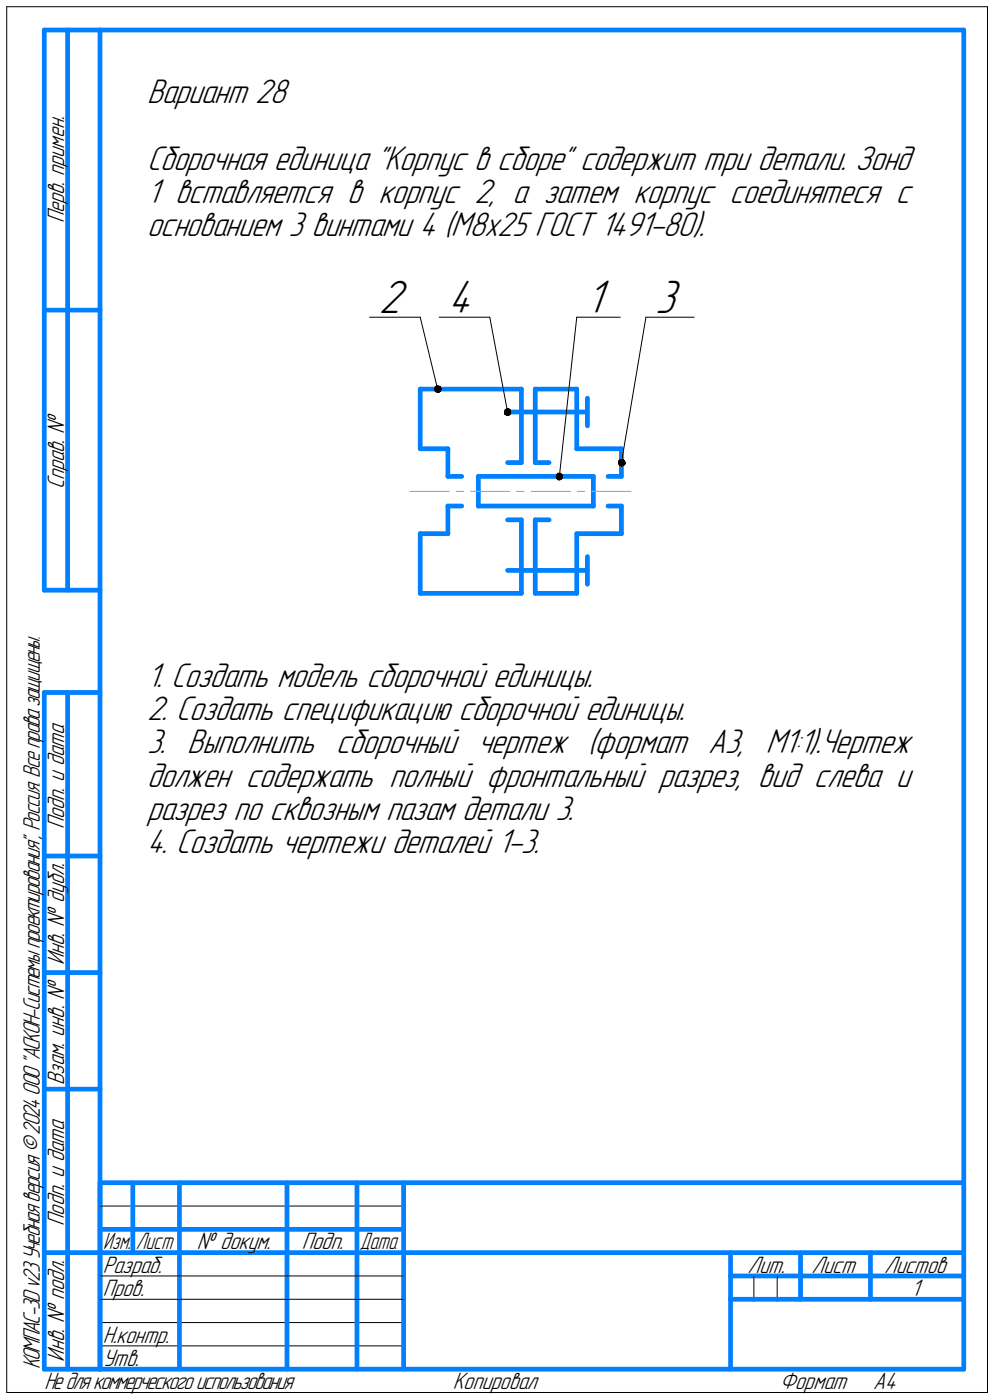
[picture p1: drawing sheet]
<svg xmlns="http://www.w3.org/2000/svg" width="213mm" height="300mm" viewBox="0 0 213 300" stroke-linecap="round" stroke-linejoin="round" font-family="sans-serif">
<g fill="none" stroke="#000" stroke-width=".21">
<path d="M1.4 1.4h210.1zM1.4 1.4v297zM211.5 1.4v297zM79.2 68h10.8zM90 68l3.7 15.4zM94.1 68h10.8zM104.9 68l3.8 20.3zM123.5 68l-3.7 34.1zM123.5 68h9.3zM138.3 68l-5.2 31.1zM138.3 68h10.4zM21.4 258.5h65z"/>
<path d="M21.4 273.5h17zM21.4 278.5h17zM38.4 273.5h23.1zM38.4 278.5h23.1zM61.5 273.5h15zM61.5 278.5h15zM76.5 273.5h9.9zM76.5 278.5h9.9zM161.5 273.5v5zM166.5 273.5v5zM1.4 298.4h210.1zM21.4 283.5h65z"/>
<path d="M21.4 288.5h65z"/>
</g>
<g fill="none" stroke="#0080ff" stroke-width="1">
<path d="M9.5 6.4v120.1zM9.5 6.4h11.9zM14.5 6.4v120.1zM21.4 6.4h185zM21.4 6.4v287.1zM206.4 6.4v287.1zM9.5 66.5h11.9zM90 96.2h5.9zM90 83.4v12.8zM90 83.4h21.7zM95.9 96.2v5.9zM108.7 99.1h3z"/>
<path d="M108.7 88.3h17.1zM111.7 83.4v15.7zM114.6 99.1h3zM114.6 83.4v15.7zM114.6 83.4h8.9zM123.5 83.4v12.8zM123.5 96.2h9.6zM125.8 85.3v6zM133.1 96.2v5.9zM90 114.4h5.9zM90 114.4v12.8zM95.9 108.5h3z"/>
<path d="M95.9 108.5v5.9zM95.9 102.1h3zM102.4 108.5h24.7zM102.4 105.3v3.2zM102.4 102.1h24.7zM102.4 102.1v3.2zM108.7 111.4h3zM111.7 111.4v15.8zM114.6 111.4h3zM114.6 111.4v15.8zM123.5 114.4v12.8zM123.5 114.4h9.6z"/>
<path d="M125.8 119.3v5.9zM127.1 105.3v3.2zM127.1 102.1v3.2zM130.2 108.5h2.9zM130.2 102.1h2.9zM133.1 108.5v5.9zM9.5 126.5h11.9zM90 127.2h21.7zM108.7 122.3h17.1zM114.6 127.2h8.9zM9.5 148.4v145.1zM9.5 148.4h11.9z"/>
<path d="M14.5 148.4v145.1zM9.5 183.5h11.9zM9.5 208.4h11.9zM9.5 233.4h11.9zM21.4 253.5h185zM21.4 253.5v40zM28.4 253.5v15zM38.4 253.5v25zM61.5 253.5v25zM76.5 253.5v25zM86.4 253.5v40zM9.5 268.5h11.9z"/>
<path d="M21.4 263.5h7zM21.4 268.5h7zM28.4 263.5h10zM28.4 268.5h10zM38.4 278.5v15zM38.4 263.5h23.1zM38.4 268.5h23.1zM61.5 278.5v15zM61.5 263.5h15zM61.5 268.5h15zM76.5 278.5v15zM76.5 263.5h9.9z"/>
<path d="M76.5 268.5h9.9zM86.4 268.5h120zM156.5 268.5v25zM156.5 273.5h14.9zM156.5 278.5h5zM161.5 278.5h5zM166.5 278.5h4.9zM171.4 268.5v10zM171.4 273.5h35zM171.4 278.5h15zM186.4 268.5v10zM186.4 278.5h20z"/>
<path d="M9.5 293.5h11.9zM21.4 293.5h185z"/>
</g>
<path d="M87.8 105.3h8.4zM97.7 105.3h1.6zM100.8 105.3h8.3zM110.7 105.3h1.6zM113.8 105.3h8.4zM123.6 105.3h1.6zM126.7 105.3h8.4z" fill="none" stroke="#ff8000" stroke-width=".21"/>
<g fill="#fff" stroke="#fff" stroke-width=".21">
<path d="M125.5 59.3h5.4zM125.5 59.4h5.4zM125.5 59.4h5.4zM125.5 59.5h5.4zM125.5 59.6h5.4zM125.5 59.7h5.4zM125.5 59.8h5.4zM125.5 59.9h5.4zM125.5 59.9h5.4zM125.5 60h5.4zM125.5 60.1h5.4zM125.5 60.2h5.4zM125.5 60.3h5.4zM125.5 60.4h5.4zM125.5 60.5h5.4zM125.5 60.5h5.4zM125.5 60.6h5.4zM125.5 60.7h5.4zM125.5 60.8h5.4zM125.5 60.9h5.4zM125.5 61h5.4zM125.5 61h5.4zM125.5 61.1h5.4zM125.5 61.2h5.4zM125.5 61.3h5.4zM125.5 61.4h5.4zM125.5 61.5h5.4zM125.5 61.6h5.4zM125.5 61.6h5.4zM125.5 61.7h5.4zM125.5 61.8h5.4zM125.5 61.9h5.4zM125.5 62h5.4zM125.5 62.1h5.4zM125.5 62.1h5.4zM125.5 62.2h5.4zM125.5 62.3h5.4zM125.5 62.4h5.4zM125.5 62.5h5.4zM125.5 62.6h5.4zM125.5 62.7h5.4zM125.5 62.7h5.4zM125.5 62.8h5.4zM125.5 62.9h5.4zM125.5 63h5.4zM125.5 63.1h5.4zM125.5 63.2h5.4zM125.5 63.2h5.4zM125.5 63.3h5.4zM125.5 63.4h5.4zM125.5 63.5h5.4zM125.5 63.6h5.4zM125.5 63.7h5.4zM125.5 63.8h5.4zM125.5 63.8h5.4zM125.5 63.9h5.4zM125.5 64h5.4zM125.5 64.1h5.4zM125.5 64.2h5.4zM125.5 64.3h5.4zM125.5 64.3h5.4zM125.5 64.4h5.4zM125.5 64.5h5.4zM125.5 64.6h5.4zM125.5 64.7h5.4zM125.5 64.8h5.4zM125.5 64.9h5.4zM125.5 64.9h5.4zM125.5 65h5.4zM125.5 65.1h5.4zM125.5 65.2h5.4zM125.5 65.3h5.4zM125.5 65.4h5.4zM125.5 65.4h5.4zM125.5 65.5h5.4zM125.5 65.6h5.4zM125.5 65.7h5.4zM125.5 65.8h5.4zM125.5 65.9h5.4zM125.5 66h5.4zM125.5 66h5.4zM125.5 66.1h5.4zM125.5 66.2h5.4zM125.5 66.3h5.4zM125.5 66.4h5.4zM125.5 66.5h5.4zM125.5 66.5h5.4zM125.5 66.6h5.4zM125.5 66.7h5.4zM125.5 66.8h5.4zM125.5 66.9h5.4zM125.5 67h5.4zM125.5 67.1h5.4zM125.5 67.1h5.4zM125.5 67.2h5.4zM125.5 67.3h5.4zM125.5 67.4h5.4zM125.5 67.5h5.4zM125.5 67.6h5.4zM125.5 67.6h5.4zM125.5 67.7h5.4zM125.5 67.8h5.4zM125.5 67.9h5.4zM125.5 68h5.4zM125.5 68.1h5.4zM125.5 68.2h5.4zM125.5 68.2h5.4zM125.5 68.3h5.4zM125.5 68.4h5.4zM125.5 68.5h5.4zM125.5 68.6h5.4zM125.5 68.7h5.4zM125.5 68.7h5.4zM125.5 68.8h5.4zM125.5 68.9h5.4zM125.5 69h5.4z"/>
<path d="M81.1 59.3h7zM81.1 59.4h7zM81.1 59.4h7zM81.1 59.5h7zM81.1 59.6h7zM81.1 59.7h7zM81.1 59.8h7zM81.1 59.9h7zM81.1 59.9h7zM81.1 60h7zM81.1 60.1h7zM81.1 60.2h7zM81.1 60.3h7zM81.1 60.4h7zM81.1 60.5h7zM81.1 60.5h7zM81.1 60.6h7zM81.1 60.7h7zM81.1 60.8h7zM81.1 60.9h7zM81.1 61h7zM81.1 61h7zM81.1 61.1h7zM81.1 61.2h7zM81.1 61.3h7zM81.1 61.4h7zM81.1 61.5h7zM81.1 61.6h7zM81.1 61.6h7zM81.1 61.7h7zM81.1 61.8h7zM81.1 61.9h7zM81.1 62h7zM81.1 62.1h7zM81.1 62.1h7zM81.1 62.2h7zM81.1 62.3h7zM81.1 62.4h7zM81.1 62.5h7zM81.1 62.6h7zM81.1 62.7h7zM81.1 62.7h7zM81.1 62.8h7zM81.1 62.9h7zM81.1 63h7zM81.1 63.1h7zM81.1 63.2h7zM81.1 63.2h7zM81.1 63.3h7zM81.1 63.4h7zM81.1 63.5h7zM81.1 63.6h7zM81.1 63.7h7zM81.1 63.8h7zM81.1 63.8h7zM81.1 63.9h7zM81.1 64h7zM81.1 64.1h7zM81.1 64.2h7zM81.1 64.3h7zM81.1 64.3h7zM81.1 64.4h7zM81.1 64.5h7zM81.1 64.6h7zM81.1 64.7h7zM81.1 64.8h7zM81.1 64.9h7zM81.1 64.9h7zM81.1 65h7zM81.1 65.1h7zM81.1 65.2h7zM81.1 65.3h7zM81.1 65.4h7zM81.1 65.4h7zM81.1 65.5h7zM81.1 65.6h7zM81.1 65.7h7zM81.1 65.8h7zM81.1 65.9h7zM81.1 66h7zM81.1 66h7zM81.1 66.1h7zM81.1 66.2h7zM81.1 66.3h7zM81.1 66.4h7zM81.1 66.5h7zM81.1 66.5h7zM81.1 66.6h7zM81.1 66.7h7zM81.1 66.8h7zM81.1 66.9h7zM81.1 67h7zM81.1 67.1h7zM81.1 67.1h7zM81.1 67.2h7zM81.1 67.3h7zM81.1 67.4h7zM81.1 67.5h7zM81.1 67.6h7zM81.1 67.6h7zM81.1 67.7h7zM81.1 67.8h7zM81.1 67.9h7zM81.1 68h7zM81.1 68.1h7zM81.1 68.2h7zM81.1 68.2h7zM81.1 68.3h7zM81.1 68.4h7zM81.1 68.5h7zM81.1 68.6h7zM81.1 68.7h7zM81.1 68.7h7zM81.1 68.8h7zM81.1 68.9h7zM81.1 69h7z"/>
<path d="M140.4 59.3h6.3zM140.4 59.4h6.3zM140.4 59.4h6.3zM140.4 59.5h6.3zM140.4 59.6h6.3zM140.4 59.7h6.3zM140.4 59.8h6.3zM140.4 59.9h6.3zM140.4 59.9h6.3zM140.4 60h6.3zM140.4 60.1h6.3zM140.4 60.2h6.3zM140.4 60.3h6.3zM140.4 60.4h6.3zM140.4 60.5h6.3zM140.4 60.5h6.3zM140.4 60.6h6.3zM140.4 60.7h6.3zM140.4 60.8h6.3zM140.4 60.9h6.3zM140.4 61h6.3zM140.4 61h6.3zM140.4 61.1h6.3zM140.4 61.2h6.3zM140.4 61.3h6.3zM140.4 61.4h6.3zM140.4 61.5h6.3zM140.4 61.6h6.3zM140.4 61.6h6.3zM140.4 61.7h6.3zM140.4 61.8h6.3zM140.4 61.9h6.3zM140.4 62h6.3zM140.4 62.1h6.3zM140.4 62.1h6.3zM140.4 62.2h6.3zM140.4 62.3h6.3zM140.4 62.4h6.3zM140.4 62.5h6.3zM140.4 62.6h6.3zM140.4 62.7h6.3zM140.4 62.7h6.3zM140.4 62.8h6.3zM140.4 62.9h6.3zM140.4 63h6.3zM140.4 63.1h6.3zM140.4 63.2h6.3zM140.4 63.2h6.3zM140.4 63.3h6.3zM140.4 63.4h6.3zM140.4 63.5h6.3zM140.4 63.6h6.3zM140.4 63.7h6.3zM140.4 63.8h6.3zM140.4 63.8h6.3zM140.4 63.9h6.3zM140.4 64h6.3zM140.4 64.1h6.3zM140.4 64.2h6.3zM140.4 64.3h6.3zM140.4 64.3h6.3zM140.4 64.4h6.3zM140.4 64.5h6.3zM140.4 64.6h6.3zM140.4 64.7h6.3zM140.4 64.8h6.3zM140.4 64.9h6.3zM140.4 64.9h6.3zM140.4 65h6.3zM140.4 65.1h6.3zM140.4 65.2h6.3zM140.4 65.3h6.3zM140.4 65.4h6.3zM140.4 65.4h6.3zM140.4 65.5h6.3zM140.4 65.6h6.3zM140.4 65.7h6.3zM140.4 65.8h6.3zM140.4 65.9h6.3zM140.4 66h6.3zM140.4 66h6.3zM140.4 66.1h6.3zM140.4 66.2h6.3zM140.4 66.3h6.3zM140.4 66.4h6.3zM140.4 66.5h6.3zM140.4 66.5h6.3zM140.4 66.6h6.3zM140.4 66.7h6.3zM140.4 66.8h6.3zM140.4 66.9h6.3zM140.4 67h6.3zM140.4 67.1h6.3zM140.4 67.1h6.3zM140.4 67.2h6.3zM140.4 67.3h6.3zM140.4 67.4h6.3zM140.4 67.5h6.3zM140.4 67.6h6.3zM140.4 67.6h6.3zM140.4 67.7h6.3zM140.4 67.8h6.3zM140.4 67.9h6.3zM140.4 68h6.3zM140.4 68.1h6.3zM140.4 68.2h6.3zM140.4 68.2h6.3zM140.4 68.3h6.3zM140.4 68.4h6.3zM140.4 68.5h6.3zM140.4 68.6h6.3zM140.4 68.7h6.3zM140.4 68.7h6.3zM140.4 68.8h6.3zM140.4 68.9h6.3zM140.4 69h6.3z"/>
<path d="M96 59.3h6.9zM96 59.4h6.9zM96 59.4h6.9zM96 59.5h6.9zM96 59.6h6.9zM96 59.7h6.9zM96 59.8h6.9zM96 59.9h6.9zM96 59.9h6.9zM96 60h6.9zM96 60.1h6.9zM96 60.2h6.9zM96 60.3h6.9zM96 60.4h6.9zM96 60.5h6.9zM96 60.5h6.9zM96 60.6h6.9zM96 60.7h6.9zM96 60.8h6.9zM96 60.9h6.9zM96 61h6.9zM96 61h6.9zM96 61.1h6.9zM96 61.2h6.9zM96 61.3h6.9zM96 61.4h6.9zM96 61.5h6.9zM96 61.6h6.9zM96 61.6h6.9zM96 61.7h6.9zM96 61.8h6.9zM96 61.9h6.9zM96 62h6.9zM96 62.1h6.9zM96 62.1h6.9zM96 62.2h6.9zM96 62.3h6.9zM96 62.4h6.9zM96 62.5h6.9zM96 62.6h6.9zM96 62.7h6.9zM96 62.7h6.9zM96 62.8h6.9zM96 62.9h6.9zM96 63h6.9zM96 63.1h6.9zM96 63.2h6.9zM96 63.2h6.9zM96 63.3h6.9zM96 63.4h6.9zM96 63.5h6.9zM96 63.6h6.9zM96 63.7h6.9zM96 63.8h6.9zM96 63.8h6.9zM96 63.9h6.9zM96 64h6.9zM96 64.1h6.9zM96 64.2h6.9zM96 64.3h6.9zM96 64.3h6.9zM96 64.4h6.9zM96 64.5h6.9zM96 64.6h6.9zM96 64.7h6.9zM96 64.8h6.9zM96 64.9h6.9zM96 64.9h6.9zM96 65h6.9zM96 65.1h6.9zM96 65.2h6.9zM96 65.3h6.9zM96 65.4h6.9zM96 65.4h6.9zM96 65.5h6.9zM96 65.6h6.9zM96 65.7h6.9zM96 65.8h6.9zM96 65.9h6.9zM96 66h6.9zM96 66h6.9zM96 66.1h6.9zM96 66.2h6.9zM96 66.3h6.9zM96 66.4h6.9zM96 66.5h6.9zM96 66.5h6.9zM96 66.6h6.9zM96 66.7h6.9zM96 66.8h6.9zM96 66.9h6.9zM96 67h6.9zM96 67.1h6.9zM96 67.1h6.9zM96 67.2h6.9zM96 67.3h6.9zM96 67.4h6.9zM96 67.5h6.9zM96 67.6h6.9zM96 67.6h6.9zM96 67.7h6.9zM96 67.8h6.9zM96 67.9h6.9zM96 68h6.9zM96 68.1h6.9zM96 68.2h6.9zM96 68.2h6.9zM96 68.3h6.9zM96 68.4h6.9zM96 68.5h6.9zM96 68.6h6.9zM96 68.7h6.9zM96 68.7h6.9zM96 68.8h6.9zM96 68.9h6.9zM96 69h6.9z"/>
</g>
<g fill="#000" stroke="#000" stroke-width=".21">
<path d="M93.6 82.6h.2zM93.5 82.7h.6zM93.3 82.8h1zM93.1 82.9h1.3zM93.1 83h1.3zM93.1 83.1h1.4zM93 83.1h1.5zM93 83.2h1.6zM93 83.3h1.6zM93 83.4h1.6zM93 83.5h1.6zM93 83.6h1.5zM93 83.7h1.5zM93.1 83.7h1.4zM93.1 83.8h1.3zM93.1 83.9h1.2zM93.3 84h.9zM93.5 84.1h.6z"/>
<path d="M108.5 87.5h.4zM108.5 87.6h.6zM108.3 87.7h.9zM108.1 87.8h1.2zM108.1 87.9h1.3zM108.1 88h1.3zM108 88.1h1.5zM108 88.1h1.5zM108 88.2h1.5zM107.9 88.3h1.6zM108 88.4h1.5zM108 88.5h1.5zM108 88.6h1.5zM108 88.6h1.5zM108 88.7h1.4zM108 88.8h1.3zM108.2 88.9h1zM108.4 89h.7z"/>
<path d="M132.8 98.5h.7zM132.7 98.6h.9zM132.6 98.6h1.1zM132.5 98.7h1.3zM132.4 98.8h1.5zM132.4 98.9h1.5zM132.4 99h1.5zM132.4 99.1h1.5zM132.4 99.1h1.5zM132.4 99.2h1.5zM132.3 99.3h1.6zM132.4 99.4h1.5zM132.5 99.5h1.4zM132.5 99.6h1.4zM132.6 99.7h1.2zM132.7 99.7h1zM132.7 99.8h.9zM132.9 99.9h.4z"/>
<path d="M119.4 101.4h.7zM119.4 101.5h.8zM119.3 101.6h1zM119.2 101.7h1.2zM119.1 101.8h1.4zM119 101.9h1.6zM119 101.9h1.6zM119 102h1.6zM119 102.1h1.6zM119 102.2h1.6zM119 102.3h1.6zM119 102.4h1.6zM119.1 102.4h1.4zM119.2 102.5h1.3zM119.2 102.6h1.2zM119.3 102.7h1zM119.3 102.8h.8zM119.5 102.9h.5z"/>
</g>
<g font-size="10.7">
<text x="81.1" y="67">2</text>
<text x="96" y="67">4</text>
<text x="125.5" y="67">1</text>
<text x="140.4" y="67">3</text>
</g>
<g font-size="7.8">
<text x="31.5" y="22.1">Вариант 28</text>
<text x="31.5" y="36.4">Сборочная единица &quot;Корпус в сборе&quot; содержит три детали. Зонд</text>
<text x="31.5" y="43.5">1 вставляется в корпус 2, а затем корпус соединятеся с</text>
<text x="31.5" y="50.6">основанием 3 винтами 4 (М8х25 ГОСТ 1491-80).</text>
<text x="31.5" y="147.2">1. Создать модель сборочной единицы.</text>
<text x="31.5" y="154.3">2. Создать спецификацию сборочной единицы.</text>
<text x="31.5" y="161.5">3. Выполнить сборочный чертеж (формат А3, М1:1).Чертеж</text>
<text x="31.5" y="168.6">должен содержать полный фронтальный разрез, вид слева и</text>
<text x="31.5" y="175.7">разрез по сквозным пазам детали 3.</text>
<text x="31.5" y="182.9">4. Создать чертежи деталей 1-3.</text>
</g>
<g font-size="5.4">
<text x="13.8" y="47.9" transform="rotate(-90 13.8 47.9)">Перв. примен.</text>
<text x="13.8" y="104.8" transform="rotate(-90 13.8 104.8)">Справ. №</text>
<text x="13.8" y="177.7" transform="rotate(-90 13.8 177.7)">Подп. и дата</text>
<text x="13.8" y="206.8" transform="rotate(-90 13.8 206.8)">Инв. № дубл.</text>
<text x="13.8" y="232.6" transform="rotate(-90 13.8 232.6)">Взам. инв. №</text>
<text x="13.8" y="262.7" transform="rotate(-90 13.8 262.7)">Подп. и дата</text>
<text x="42.2" y="267.8">№ докум.</text>
<text x="64.6" y="267.8">Подп.</text>
<text x="22" y="272.8">Разраб.</text>
<text x="160.1" y="272.8">Лит.</text>
<text x="173.8" y="272.8">Лист</text>
<text x="189.3" y="272.8">Листов</text>
<text x="22" y="277.8">Пров.</text>
<text x="195.1" y="277.8">1</text>
<text x="22" y="287.8">Н.контр.</text>
<text x="8.5" y="293.5" transform="rotate(-90 8.5 293.5)">КОМПАС-3Dv23Учебнаяверсия©2024ООО&quot;АСКОН-Системыпроектирования&quot;, Россия. Всеправазащищены.</text>
<text x="13.8" y="291.8" transform="rotate(-90 13.8 291.8)">Инв. № подл.</text>
<text x="22" y="292.8">Утв.</text>
<text x="9.5" y="297.7">Недлякоммерческогоиспользования</text>
<text x="97" y="297.8">Копировал</text>
<text x="167" y="297.8">Формат</text>
<text x="187" y="297.8">A4</text>
</g>
<g font-size="5.3">
<text x="22.1" y="267.8">Изм.</text>
<text x="29.1" y="267.8">Лист</text>
<text x="77.1" y="267.8">Дата</text>
</g>
</svg>
